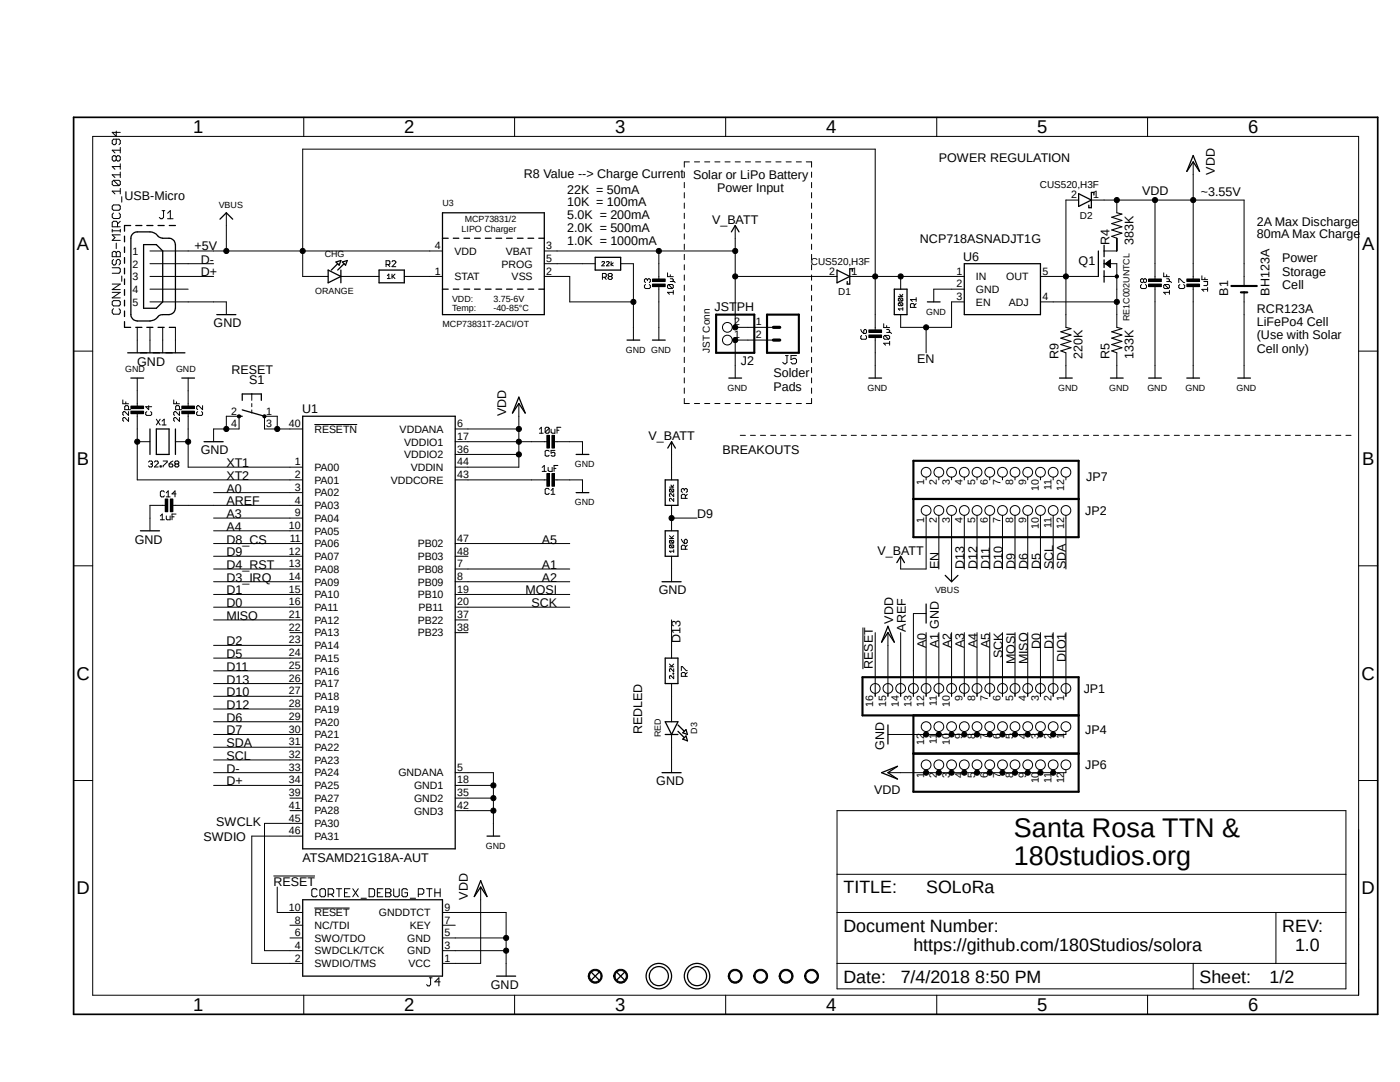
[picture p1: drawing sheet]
<svg xmlns="http://www.w3.org/2000/svg" width="279mm" height="216mm" viewBox="0 0 279 216" stroke-linecap="round" stroke-linejoin="round" font-family="sans-serif">
<path d="M14.2 23.1l261.1 179.8M275.3 23.1l-261.1 179.8" fill="none" stroke="#fff" stroke-width=".2"/>
<g fill="none" stroke="#000" stroke-width=".2">
<path d="M18.5 27.2h252.6v171.4h-252.6zM22.6 36l-.2 .2v.6l.2 .2h1.1M22.6 36h1.1l.3 .2v.6l-.3 .2M22.6 36l1.1 1M23.2 27.8v.8l-.3 .3h-.3l-.2-.3v-.5l.2-.3h1.1l.3 .3v.5l-.3 .3M23.2 31.3l-.3-.2h-.3l-.2 .2v.6l.2 .2h.3l.3-.2M23.2 31.3l.3-.2h.2l.3 .2v.6l-.3 .2h-.2l-.3-.2M23.2 26.2v1l-.8-.8h1.6M23.2 31.3v.6M24 29.4v1.1M24 32.7v1.1M24 34.3v1.1"/>
<path d="M24 37.6v1.1M24 38.1h-1.6l.5 .6M24 34.9h-1.6l.5 .5M24 33.2h-1.6l.5 .6M24 30h-1.6l.5 .5M24.3 39.2v1.1M60.6 23.4v3.8M102.7 23.4v3.8M136.6 34.3v1.1M136.6 36.4v1.1M136.6 38.4v1.1M137.6 32.3h-1v1.1"/>
<path d="M138.6 32.3h1M140.6 32.3h1M142.7 32.3h1M144.7 32.3h1M144.8 23.4v3.8M146.7 32.3h1M148.8 32.3h1M150.8 32.3h1M152.8 32.3h1M154.9 32.3h1M156.9 32.3h1M158.9 32.3h1"/>
<path d="M160.9 32.3h1.1v1.1M162 34.3v1.1M162 36.4v1.1M162 38.4v1.1M186.9 23.4v3.8M215.3 39.9h-2.6v25.4M217.8 39.9h30.5v17.2M222.9 39.9v2.6M229 23.4v3.8M230.5 39.9v16M238.1 32.3v23.6M22.4 58.3h1.6l-1.6 1.1h1.6"/>
<path d="M22.4 45.8v.5M22.4 50.4l.2-.2h.3l.3 .2 .3-.2h.2l.3 .2v.8h-1.6zM22.4 53.4h1.3l.3 .3v.5l-.3 .3h-1.3M22.4 56.7h1.6l-1.6 1.1h1.6M22.4 46.1h1.6M22.6 40.9h1.1l.3 .2v.6l-.3 .3h-1.1l-.2-.3v-.6zM22.6 42.5l-.2 .3v.5l.2 .3h1.1l.3-.3v-.5l-.3-.3M22.6 51.8l-.2 .3v.5l.2 .3h.3l.3-.3v-.5l.3-.3h.2l.3 .3v.5l-.3 .3M23.2 48.5v1.1M23.2 50.4v.8M23.5 45.3v-.9l-.3-.2h-.6l-.2 .2v.9h1.6M24 45.8v.5"/>
<path d="M24 46.9h-1.6l.5 .5-.5 .6h1.6M24 44.2l-.5 .5M24.3 55.1v1M29.9 55.2h12.7M29.9 50.1h58.4M29.9 52.6h12.7M29.9 57.7h7.6M32.3 42h.6M32.6 42v1.4l-.3 .2h-.2l-.3-.2M33.4 43.6h1.1M33.4 42.5l.6-.5v1.6M45.2 42.5v7.6"/>
<path d="M65.5 55.2h-5.1v-25.4h114.3v36.3M68 55.2h7.6M77 52.8h.6l.2-.2v-.4l-.2-.2h-.6v1.2M77.3 55l.3-.3v.9M77.3 55.6h.6M77.4 52.8l.4 .4M78.2 54.7v.9M78.2 52.2l.2-.2h.4l.2 .2v.2l-.8 .8h.8M78.4 55.2l.4 .4M78.8 54.7l-.6 .6M80.7 55.2h7.6M108.6 55.2h5.1v5h12.7"/>
<path d="M108.6 50.1h38.1M108.6 52.6h10.2M120.1 52.3l.1-.1 .4 .1-.5 .7h.5M120.2 55.3h.6l.2-.1v-.5l-.2-.1h-.6v1.2M120.6 55.3l.4 .5M121 52.3l.2-.1 .4 .1-.6 .7h.6M121.6 55.2h.4M121.6 55.2l-.2-.3v-.2l.2-.1h.4l.2 .1-.2 .5M121.6 55.2l-.2 .1 .2 .5h.4l.2-.3v-.2l-.2-.1M122 52.2v.8M122.4 52.5l-.4 .2 .4 .3M123.9 52.6h2.5v15.3"/>
<path d="M128.8 56.8l-.2 .2v.4l.2 .2h.8l.2-.2v-.4l-.2-.2M129.2 55.8l-.2-.2-.4 .2v.4l.2 .2M129.2 55.8l.2-.2 .4 .2v.4l-.2 .2M129.2 55.8v.2M130.2 56.7h2.6v.5h-2.6zM130.2 55.7h2.6v.5h-2.6zM131.5 50.1v5.8M131.5 56.9v11M133.2 54.4v.8h1.2M133.4 56.8l-.2 .2v.4l.2 .2h.8M133.4 56.8h.8l.2 .2v.4l-.2 .2M133.4 56.8l.8 .8"/>
<path d="M133.8 56.2h.8l.1 .2M133.8 55.6h.4l.2 .2-.2 .4M133.8 54.8v.4M134.4 58.3h-1.2l.4 .4M134.4 58v.7M136.6 40.5v1.1M136.6 42.5v1.1M136.6 44.6v1.1M136.6 46.7v1M136.6 48.7v1.1M136.6 50.8v1M136.6 52.8v1"/>
<path d="M136.6 54.9v1M136.6 56.9v1.1M136.6 59v1M146.7 55.2h20.3M146.7 45v20.3M162 40.5v1.1M162 42.5v1.1M162 44.6v1.1M162 46.7v1M162 48.7v1.1M162 50.8v1M162 52.8v1"/>
<path d="M162 54.9v1M162 56.9v1.1M162 59v1M169.6 55.2h22.8M179.3 59.1h.9M179.5 59.5h.5l.2 .1v.3l-.2 .2M179.5 59.5l-.2 .1v.3l.7 .2M179.5 59.5l.5 .6M179.6 58.7l.3 .4 .3-.4M179.7 55.2v2.5M182.8 59.8h-1.1l.4 .4M182.8 59.4v.8"/>
<path d="M192.4 57.7h-6v2.5M207.6 55.2h11.6M220.3 55.2h2.6M220.3 52.6h2.6v12.7M220.6 52.6l1-.7v1.5zM220.7 52.7h.9M220.7 52.5h.9M220.9 52.8h.7M220.9 52.5h.7M221 52.9h.6M221 52.4h.6M221.1 52.2h.5"/>
<path d="M221.1 53h.5M221.2 52.2h.4M221.2 53h.4M221.3 53.1h.3M221.3 52.1h.3M221.4 53.3h.2M221.4 52h.2M221.6 53.3h.1M221.6 51.9h.1M222.9 47.5v2.6h-2.6M227.8 56.8l-.2 .2v.4l.2 .2h.8l.2-.2v-.4l-.2-.2M228.2 55.8l-.2-.2-.4 .2v.4l.2 .2h.2l.2-.2"/>
<path d="M228.2 55.8l.2-.2 .4 .2v.4l-.2 .2-.4-.2M228.2 55.8v.4M229.2 56.7h2.6v.5h-2.6zM229.2 55.7h2.6v.5h-2.6zM230.5 56.9v18.5M232.2 54.4v.8h1.2M232.4 56.8h.8l.2 .2v.4l-.2 .2M232.4 56.8l-.2 .2v.4l.2 .2h.8M232.4 56.8l.8 .8M232.8 56.2h.8l.2 .2M232.8 55.6h.4l.2 .2-.2 .4M232.8 54.8v.4"/>
<path d="M233.4 58.3h-1.2l.4 .4M233.4 58v.7M235.2 56.4v-.8h.3l.7 .8h.2M235.5 56.8l-.3 .2v.4l.3 .2h.7l.2-.2v-.4l-.2-.2M236.9 56.7h2.5v.5h-2.5zM236.9 55.7h2.5v.5h-2.5zM238.1 56.9v18.5M239.9 55v.8h1.1M240.2 56.2h.8v.6l-.2 .2h-.6M240.5 55.4v.4M241 57.7h-1.1l.3 .4M241 57.4v.7"/>
<path d="M248.3 58.3v17.1M14.7 70.1h3.8M22.4 60.2l.2-.2h1.1l.3 .2v.6l-.3 .2h-1.1l-.2-.2zM22.6 61.6l-.2 .3v.5l.2 .3h1.1l.3-.3v-.5l-.3-.3M24.5 79.8v.8h1.2M27.4 65.3v5.1M27.4 75.4v5.9M29.9 60.2h15.3v2.6M29.9 65.3v5.1M32.5 65.3v5.1M34.7 79.8v.8h1.1M35 65.3v5.1"/>
<path d="M37.5 75.4v5.9M50.2 78.6v1.3M136.6 61v1.1M136.6 63.1v1M136.6 65.1v1.1M136.6 67.2v1M136.6 69.2v1.1M136.6 71.3v1M136.6 73.3v1.1M136.6 75.4v1M136.6 77.4v1.1M136.6 79.5v1h1"/>
<path d="M146.2 67.9h8.1M146.2 65.3h8.1M146.7 67.9v7.5M156.8 71h.5M157.1 71v1.3l-.3 .3h-.3l-.3-.3M159 71h-1.1v.8l.5-.3h.3l.3 .3v.5l-.3 .3h-.6l-.2-.3M162 61v1.1M162 63.1v1M162 65.1v1.1M162 67.2v1M162 69.2v1.1M162 71.3v1"/>
<path d="M162 73.3v1.1M162 75.4v1M162 77.4v1.1M162 79.5v1h-1.1M171.8 65.7l.2 .5 .4 .3M172 66.9l-.2 .2v.4l.2 .2h.8l.1-.2v-.4l-.1-.2M172.6 65.7h.2l.1 .3v.3l-.1 .2h-.4v-.5zM173.4 66.8h2.5v.6h-2.5zM173.4 65.8h2.5v.5h-2.5zM174.7 67.1v8.3M176.4 64.6v.8h1.1M176.6 66.9h.7l.2 .2v.4l-.2 .2"/>
<path d="M176.6 66.9l-.2 .2v.4l.2 .2h.7M176.6 66.9l.7 .8M177 65.7h.3l.2 .3v.2l-.2 .1M177 66.3h.7l.2 .2M177 65v.4M177.5 68.5h-1.1l.3 .4M177.5 68.1v.8M179.5 60.4h.5l.2 .2v.3l-.2 .1M179.5 60.4l-.2 .2v.3l.7 .1M179.5 60.4l.5 .6M180.2 61.6h-.9l.3 .3M180.2 61.4v.5"/>
<path d="M182.5 61.3v-.6l-.2-.1h-.4l-.2 .1v.6h1.1M182.8 60.6l-.3 .4M184.8 65.3v5.1M192.4 60.2h-2.5v5.1h-10.2v-2.5M207.6 60.2h15.3M212.7 70.4v5M222.9 70.4v5M271.1 70.1h3.9M25.1 80.2v.4M25.7 83.3v.8l-.8-.8-.4 .2v.4l.2 .2M25.7 82.1v.8l-.8-.8h-.2l-.2 .2v.4l.2 .2M25.7 81.7v-.5l-.2-.3h-.4l-.2 .3v.5h1.2"/>
<path d="M26.1 81h2.6v.5h-2.6zM26.1 82h2.6v.5h-2.6zM27.4 82.3v13.5h33M27.4 88.1h2.5M29.3 82.1l-.2 .2v.4l.2 .2h.8l.2-.2v-.4l-.2-.2M29.6 92.2l.2-.2h.4l.2 .2v.2l-.2 .2M29.7 80.9v.8l-.6-.5h1.2M30 92.6h.2M30.2 92.6l.2 .2-.2 .4h-.4l-.2-.2M30.8 92.2l.2-.2h.4l.2 .2v.2l-.8 .8h.8M31.2 83.7l.8 1.1M32 93h.2v.2h-.2z"/>
<path d="M32 83.7l-.8 1.1M32.3 84l.5-.3v1.1M32.3 84.8h.8M32.6 92h.8v.2l-.8 .8v.2M32.8 98.2l-.2-.2h-.4l-.2 .2v.7l.2 .2h.4l.2-.2M33 99.6h.5v2.5h-.5zM33.2 99.1h.8M33.2 98.3l.4-.3v1.1M33.7 92.6h.6l.2 .4-.2 .2h-.4l-.2-.2zM34 99.6h.5v2.5h-.5zM34.5 92l-.8 .6M35 88.1h2.5"/>
<path d="M35.1 92.6l-.2-.2 .2-.4h.4l.2 .2v.2l-.2 .2M35.1 92.6h.4M35.1 92.6l-.2 .2 .2 .4h.4l.2-.2-.2-.4M35.1 98.6h-.8l.6-.6v1.1M35.2 80.2v.4M35.8 81.7v-.5l-.2-.3h-.4l-.1 .3v.5h1.1M35.8 82.1v.8l-.7-.8h-.3l-.1 .2v.4l.1 .2M35.8 83.3v.8l-.7-.8-.4 .2v.4l.1 .2M36.3 81h2.5v.5h-2.5zM36.3 82h2.5v.5h-2.5zM37.5 82.3v10.9h22.9M39.5 82.1l-.3 .2v.4l.3 .2h.7l.2-.2v-.4l-.2-.2"/>
<path d="M40.4 80.9v.8l-.8-.8-.4 .3v.3l.3 .2M42.6 98.3h17.8M45.2 85.6v-2.5h2.5v2.5h-5.1v2.5M47.5 82.8h.4l.1 .3-.1 .2h-.4zM50.2 80.5v.7M50.2 81.8v.6M52.5 82.8h.5v.5h-.5zM55.3 85.6v-2.5h-2.5v2.5h7.6M62.7 84.7h8.6M90.8 85.6h12.7M90.8 95.8h18.6M90.8 88.1h18.6"/>
<path d="M90.8 90.7h12.7M103.5 80.5v12.7h-12.7M107.7 85.6l.3-.3v1.1M107.7 86.4h.7M108.2 93.3l.4-.4v1.2M108.2 94.1h.8M109.1 94.5h.5v2.5h-.5zM109.1 86.9h.5v2.5h-.5zM109.4 93.3v.6l.2 .2h.6v-.8M109.6 85.5v.7l-.2 .2h-.4l-.2-.2M109.6 85.5l-.2-.2h-.4l-.2 .2v.7M109.6 90l-.2-.1h-.4l-.2 .1v.8l.2 .2h.4l.2-.2"/>
<path d="M109.6 97.7l-.2-.2h-.4l-.2 .2v.7l.2 .2h.4l.2-.2M109.6 85.5l-.8 .7M110 85.6v.6l.2 .2h.5v-.8M110 98.6h.7M110 97.9l.4-.4v1.1M110.2 94.5h.5v2.5h-.5zM110.2 86.9h.5v2.5h-.5zM110.4 95.8h5.8v2.5M110.4 88.1h5.8v2.6M110.6 93.5h.4M110.7 89.9h-.7v.5l.4-.1 .3 .1v.4l-.1 .2h-.4l-.2-.2M111.2 85.9h.3"/>
<path d="M111.3 92.9h-.7v1.2M111.9 85.3h-.7v1.1M133.6 97.2h.9M133.7 97.6h.6l.2 .1-.2 .5M133.7 97.6l-.1 .1 .1 .5h.6M133.7 97.6l.6 .6M133.9 96.8l.3 .4 .3-.4M134 88.1v7.7M134.5 98.5v.6l-.6-.6-.3 .1 .1 .5M134.5 99.4v.6l-.6-.6-.3 .2 .1 .4M136.6 97.7l-.2-.2-.4 .2v.3l.2 .3M136.6 97.7l.2-.2 .4 .2v.3l-.3 .3"/>
<path d="M136.6 97.7v.2M136.8 99.4v-.6l-.2-.2h-.4l-.2 .2v.6h1.2M137.2 98.6l-.4 .4M138.6 80.5h1M140.6 80.5h1M142.7 80.5h1M144.7 80.5h1M146.7 80.5h1M147.7 86.9h1.1M148.8 80.5h1M149.8 86.9h.9M150.8 80.5h1"/>
<path d="M151.8 86.9h1M152.8 80.5h1M153.8 86.9h1M154.9 80.5h1M155.8 86.9h1M156.9 80.5h1M157.8 86.9h1M158.9 80.5h1M159.8 86.9h1M161.8 86.9h1.1M163.9 86.9h1M165.9 86.9h1"/>
<path d="M167.9 86.9h1M169.9 86.9h1M171.9 86.9h1M173.9 86.9h1.1M175.9 86.9h1.1M178 86.9h1M180 86.9h1M182 86.9h1M184 86.9h1M184.8 95.2v.6M186 86.9h1M187.4 95.2v.6"/>
<path d="M188 86.9h1.1M189.9 95.2v.6M190 86.9h1.1M192.1 86.9h1M192.4 95.2v.6M194.1 86.9h1M195 95.2v.6M196.1 86.9h1M197.5 95.2v.6M198.1 86.9h1M200.1 95.2v.6M200.1 86.9h1"/>
<path d="M202.1 86.9h1.1M202.6 95.2v.6M204.1 86.9h1M205.1 95.2v.6M206.2 86.9h1M207.6 95.2v.6M208.2 86.9h1M210.2 86.9h1M210.2 95.2v.6M212.2 86.9h1M212.7 95.2v.6M214.2 86.9h1"/>
<path d="M216.2 86.9h1.1M218.2 86.9h1M220.3 86.9h1M222.3 86.9h1M224.3 86.9h1M226.3 86.9h1M228.3 86.9h1M230.3 86.9h1.1M232.3 86.9h1M234.4 86.9h1M236.4 86.9h1M238.4 86.9h1"/>
<path d="M240.4 86.9h1M242.4 86.9h1M244.4 86.9h1M246.5 86.9h1M248.5 86.9h1M250.5 86.9h1M252.5 86.9h1M254.5 86.9h1M256.5 86.9h1M258.5 86.9h1M260.6 86.9h1M262.6 86.9h1"/>
<path d="M264.6 86.9h1M266.6 86.9h1M268.6 86.9h1M14.7 112.9h3.8M32 103l.4-.4v1.1M32 103.7h.8M33.2 103v.5l.2 .2h.6v-.7M33.2 100.8h-3.3v5.1M34.2 100.8h26.2M34.3 103.1h.5M35.1 102.6h-.8v1.1M42.6 113.5h17.8"/>
<path d="M42.6 118.6h17.8M42.6 116.1h17.8M42.6 105.9h17.8M42.6 111h17.8M42.6 103.4h17.8M42.6 108.5h17.8M90.8 113.5h22.9M90.8 118.6h22.9M90.8 116.1h22.9M90.8 111h2.6M90.8 108.5h22.9M133.6 107.4h.9"/>
<path d="M133.6 106.9l.6 .5M133.7 107.8h.6l.2 .1-.2 .5M133.7 108.8h.6l.2 .1-.2 .4M133.7 107.8l-.1 .1 .1 .5h.6M133.7 108.8l-.1 .1 .1 .4h.6M133.7 108.8l.6 .5M133.7 107.8l.6 .6M134 100.8v5.1M134 111v5.1M134 103.4h5.1M134.5 109.7v.5M134.5 110h-.9l.3 .2"/>
<path d="M134.5 106.9l-.5 .4M136 107.6l.6 .8M136.8 109.6v-.6l-.2-.2h-.4l-.2 .2v.6h1.2M136.8 107.6l.4 .2v.4l-.3 .2h-.3v-.6zM137.2 108.8l-.4 .4M184.8 102.8v10.7h-5.1v-2.5M187.4 102.8v10.7M189.9 102.8v13.3M192.4 102.8v10.7M195 102.8v10.7M197.5 102.8v10.7M200.1 102.8v10.7"/>
<path d="M202.6 102.8v10.7M205.1 102.8v10.7M207.6 102.8v10.7M210.2 102.8v10.7M212.7 102.8v10.7M271.1 112.9h3.9M42.6 128.8h17.8M42.6 121.2h17.8M42.6 123.7h17.8M42.6 131.3h17.8M42.6 136.4h17.8M42.6 133.9h17.8"/>
<path d="M42.6 138.9h17.8M57.9 126.2h2.5M90.8 121.2h22.9M90.8 123.7h2.6M90.8 126.2h2.6M133.6 133.1h.9M133.6 132.5l.6 .6M134 123.7v7.6M134 136.4v7.6M134.3 134.3h.2v.2h-.2zM134.5 133.4v.6l-.6-.6-.3 .2 .1 .4M134.5 134.8v.6l-.6-.6-.3 .2 .1 .4"/>
<path d="M134.5 132.5l-.5 .4M136 133.8v-.8h.2l.7 .8h.3M136.8 135v-.6l-.2-.2h-.4l-.2 .2v.6h1.2M137.2 134.2l-.4 .4M172.2 125.2v8.3M174.7 126.2v12.7M177.2 126.2v12.7M179.7 126.2v12.7M184.8 126.2v12.7M184.8 122.4h-2.5v16.5M187.4 126.2v12.7M189.9 126.2v12.7"/>
<path d="M192.4 126.2v12.7M195 126.2v12.7M197.5 126.2v12.7M200.1 126.2v12.7M202.6 126.2v12.7M205.1 126.2v12.7M207.6 126.2v12.7M210.2 126.2v12.7M212.7 126.2v12.7M14.7 155.7h3.8M42.6 144h17.8M42.6 141.5h17.8"/>
<path d="M42.6 154.2h17.8M42.6 146.6h17.8M42.6 149.1h17.8M42.6 151.6h17.8M42.6 156.7h17.8M57.9 159.3h2.5M90.8 154.2h7.7v12.6M90.8 156.7h7.7M90.8 159.3h7.7M134 146.6v7.6M184.8 146v.6M184.8 153.6v.6"/>
<path d="M187.4 146v.6M187.4 153.6v.6M189.9 146v.6M189.9 153.6v.6M192.4 146v.6M192.4 153.6v.6M195 146v.6M195 153.6v.6M197.5 146v.6M197.5 153.6v.6M200.1 146v.6M200.1 153.6v.6"/>
<path d="M202.6 146v.6M202.6 153.6v.6M205.1 146v.6M205.1 153.6v.6M207.6 146v.6M207.6 153.6v.6M210.2 146v.6M210.2 153.6v.6M212.7 146v.6h-35.5M212.7 153.6v.6h-35.5M271.1 155.7h3.9M54.6 174.8h8.3"/>
<path d="M55.3 177v5.1h5.1M57.9 161.8h2.5M60.4 166.8h-10.2v25.4h10.2M60.4 164.3h-7.6v25.4h7.6M63.3 177.6l-.3-.3h-.5l-.3 .3v1.1l.3 .2h.5l.3-.2M63.8 177.6l.3-.3h.6l.2 .3v1.1l-.2 .2h-.6l-.3-.2zM65.5 178.4h.8l.3-.3v-.5l-.3-.3h-.8v1.6M66 178.4l.6 .5M67.1 177.3h1.1M67.6 177.3v1.6M68.7 178.1h.6M69.8 177.3h-1.1v1.6h1.1"/>
<path d="M70.4 177.3l1.1 1.6M71.5 177.3l-1.1 1.6M72.1 179.2h1M73.7 177.3h.8l.3 .3v1.1l-.3 .2h-.8zM75.3 178.1h.6M76.4 177.3h-1.1v1.6h1.1M77 177.3h.8l.2 .3v.3l-.2 .2 .2 .3v.3l-.2 .2h-.8zM77 178.1h.8M78.6 177.3v1.4l.3 .2h.5l.3-.2v-1.4M81.3 177.6l-.3-.3h-.5l-.3 .3v1.1l.3 .2h.5l.3-.2v-.6h-.5M81.9 179.2h1M83.5 178.4h.8l.3-.3v-.5l-.3-.3h-.8v1.6"/>
<path d="M85.1 177.3h1.1M85.7 177.3v1.6M86.8 178.1h1M86.8 177.3v1.6M87.8 177.3v1.6M90.8 161.8h7.7M95.9 177v15.2h-7.6M167 161.8h101.6v35.5h-101.6zM167 174.5h101.6M57.9 187.2h2.5M57.9 184.6h2.5M60.6 198.6v3.8"/>
<path d="M62.7 181.2h7.1M85.7 195.1h.5M85.9 195.1v1.4l-.2 .2h-.3l-.3-.2M87.8 195.9h-1l.8-.8v1.6M88.3 189.7h12.7M88.3 187.2h12.7M88.3 184.6h2.5M88.3 182.1h12.7v12.7M102.7 198.6v3.8M117.7 193.9a1.39 1.39 0 0 1 2.3 .1 1.39 1.39 0 0 1-.8 2.1 1.39 1.39 0 0 1-1.8-1.3h.2a1.15 1.15 0 0 1 1.6-1.2 1.15 1.15 0 0 1 .4 1.9 1.15 1.15 0 0 1-1.9-.3l-.1-.4h-.2zM122.8 193.9a1.39 1.39 0 0 1 2.2 .1 1.39 1.39 0 0 1-.8 2.1 1.39 1.39 0 0 1-1.7-1.3h.2a1.13 1.13 0 0 1 1.5-1.1 1.13 1.13 0 0 1 .5 1.8 1.13 1.13 0 0 1-1.9-.3l-.1-.4h-.2zM144.8 198.6v3.8"/>
<path d="M145.7 193.9a1.39 1.39 0 0 1 2.2 .1 1.39 1.39 0 0 1-.8 2.1 1.39 1.39 0 0 1-1.8-1.3h.3a1.13 1.13 0 0 1 1.5-1.1 1.13 1.13 0 0 1 .4 1.8 1.13 1.13 0 0 1-1.8-.3l-.1-.4h-.3zM150.7 193.9a1.39 1.39 0 0 1 2.3 .1 1.39 1.39 0 0 1-.8 2.1 1.39 1.39 0 0 1-1.8-1.3h.3a1.13 1.13 0 0 1 1.5-1.1 1.13 1.13 0 0 1 .4 1.8 1.13 1.13 0 0 1-1.9-.3v-.4h-.3zM155.8 193.9a1.39 1.39 0 0 1 2.3 .1 1.39 1.39 0 0 1-.8 2.1 1.39 1.39 0 0 1-1.8-1.3h.2a1.13 1.13 0 0 1 1.6-1.1 1.13 1.13 0 0 1 .4 1.8 1.13 1.13 0 0 1-1.9-.3l-.1-.4h-.2zM160.9 193.9a1.39 1.39 0 0 1 2.2 .1 1.39 1.39 0 0 1-.8 2.1 1.39 1.39 0 0 1-1.7-1.3h.2a1.15 1.15 0 0 1 1.7-1 1.15 1.15 0 0 1 .2 1.9 1.15 1.15 0 0 1-1.8-.5l-.1-.4h-.2zM167 192.2h101.6M167 182.1h101.6M186.9 198.6v3.8M229 198.6v3.8M238.1 192.2v5.1M254.6 182.1v10.1"/>
<circle cx="222.9" cy="39.9" r=".51"/>
<circle cx="230.5" cy="39.9" r=".51"/>
<circle cx="238.1" cy="39.9" r=".51"/>
<circle cx="45.2" cy="50.1" r=".51"/>
<circle cx="60.4" cy="50.1" r=".51"/>
<circle cx="131.5" cy="50.1" r=".51"/>
<circle cx="146.7" cy="55.2" r=".51"/>
<circle cx="146.7" cy="50.1" r=".51"/>
<circle cx="174.7" cy="55.2" r=".51"/>
<circle cx="179.7" cy="55.2" r=".51"/>
<circle cx="212.7" cy="55.2" r=".51"/>
<circle cx="222.9" cy="55.2" r=".33"/>
<circle cx="126.4" cy="60.2" r=".51"/>
<circle cx="145.2" cy="67.9" r=".98"/>
<circle cx="145.2" cy="65.3" r=".98"/>
<circle cx="146.7" cy="65.3" r=".51"/>
<circle cx="146.7" cy="67.9" r=".51"/>
<circle cx="184.8" cy="65.3" r=".51"/>
<circle cx="222.9" cy="60.2" r=".51"/>
<circle cx="27.4" cy="88.1" r=".51"/>
<circle cx="37.5" cy="88.1" r=".51"/>
<circle cx="45.2" cy="85.6" r=".51"/>
<circle cx="55.3" cy="85.6" r=".51"/>
<circle cx="103.5" cy="90.7" r=".51"/>
<circle cx="103.5" cy="85.6" r=".51"/>
<circle cx="103.5" cy="88.1" r=".51"/>
<circle cx="184.8" cy="94.2" r=".98"/>
<circle cx="187.4" cy="94.2" r=".98"/>
<circle cx="189.9" cy="94.2" r=".98"/>
<circle cx="192.4" cy="94.2" r=".98"/>
<circle cx="195" cy="94.2" r=".98"/>
<circle cx="197.5" cy="94.2" r=".98"/>
<circle cx="200.1" cy="94.2" r=".98"/>
<circle cx="202.6" cy="94.2" r=".98"/>
<circle cx="205.1" cy="94.2" r=".98"/>
<circle cx="207.6" cy="94.2" r=".98"/>
<circle cx="210.2" cy="94.2" r=".98"/>
<circle cx="212.7" cy="94.2" r=".98"/>
<circle cx="134" cy="103.4" r=".51"/>
<circle cx="184.8" cy="101.9" r=".98"/>
<circle cx="187.4" cy="101.9" r=".98"/>
<circle cx="189.9" cy="101.9" r=".98"/>
<circle cx="192.4" cy="101.9" r=".98"/>
<circle cx="195" cy="101.9" r=".98"/>
<circle cx="197.5" cy="101.9" r=".98"/>
<circle cx="200.1" cy="101.9" r=".98"/>
<circle cx="202.6" cy="101.9" r=".98"/>
<circle cx="205.1" cy="101.9" r=".98"/>
<circle cx="207.6" cy="101.9" r=".98"/>
<circle cx="210.2" cy="101.9" r=".98"/>
<circle cx="212.7" cy="101.9" r=".98"/>
<circle cx="174.7" cy="137.4" r=".98"/>
<circle cx="177.2" cy="137.4" r=".98"/>
<circle cx="179.7" cy="137.4" r=".98"/>
<circle cx="182.3" cy="137.4" r=".98"/>
<circle cx="184.8" cy="137.4" r=".98"/>
<circle cx="187.4" cy="137.4" r=".98"/>
<circle cx="189.9" cy="137.4" r=".98"/>
<circle cx="192.4" cy="137.4" r=".98"/>
<circle cx="195" cy="137.4" r=".98"/>
<circle cx="197.5" cy="137.4" r=".98"/>
<circle cx="200.1" cy="137.4" r=".98"/>
<circle cx="202.6" cy="137.4" r=".98"/>
<circle cx="205.1" cy="137.4" r=".98"/>
<circle cx="207.6" cy="137.4" r=".98"/>
<circle cx="210.2" cy="137.4" r=".98"/>
<circle cx="212.7" cy="137.4" r=".98"/>
<circle cx="98.5" cy="156.7" r=".51"/>
<circle cx="98.5" cy="159.3" r=".51"/>
<circle cx="184.8" cy="146.6" r=".51"/>
<circle cx="184.8" cy="154.2" r=".51"/>
<circle cx="184.8" cy="152.6" r=".98"/>
<circle cx="184.8" cy="145" r=".98"/>
<circle cx="187.4" cy="146.6" r=".51"/>
<circle cx="187.4" cy="154.2" r=".51"/>
<circle cx="187.4" cy="145" r=".98"/>
<circle cx="187.4" cy="152.6" r=".98"/>
<circle cx="189.9" cy="154.2" r=".51"/>
<circle cx="189.9" cy="146.6" r=".51"/>
<circle cx="189.9" cy="145" r=".98"/>
<circle cx="189.9" cy="152.6" r=".98"/>
<circle cx="192.4" cy="146.6" r=".51"/>
<circle cx="192.4" cy="154.2" r=".51"/>
<circle cx="192.4" cy="145" r=".98"/>
<circle cx="192.4" cy="152.6" r=".98"/>
<circle cx="195" cy="146.6" r=".51"/>
<circle cx="195" cy="154.2" r=".51"/>
<circle cx="195" cy="152.6" r=".98"/>
<circle cx="195" cy="145" r=".98"/>
<circle cx="197.5" cy="146.6" r=".51"/>
<circle cx="197.5" cy="154.2" r=".51"/>
<circle cx="197.5" cy="145" r=".98"/>
<circle cx="197.5" cy="152.6" r=".98"/>
<circle cx="200.1" cy="154.2" r=".51"/>
<circle cx="200.1" cy="146.6" r=".51"/>
<circle cx="200.1" cy="145" r=".98"/>
<circle cx="200.1" cy="152.6" r=".98"/>
<circle cx="202.6" cy="146.6" r=".51"/>
<circle cx="202.6" cy="154.2" r=".51"/>
<circle cx="202.6" cy="145" r=".98"/>
<circle cx="202.6" cy="152.6" r=".98"/>
<circle cx="205.1" cy="146.6" r=".51"/>
<circle cx="205.1" cy="154.2" r=".51"/>
<circle cx="205.1" cy="152.6" r=".98"/>
<circle cx="205.1" cy="145" r=".98"/>
<circle cx="207.6" cy="146.6" r=".51"/>
<circle cx="207.6" cy="154.2" r=".51"/>
<circle cx="207.6" cy="145" r=".98"/>
<circle cx="207.6" cy="152.6" r=".98"/>
<circle cx="210.2" cy="154.2" r=".51"/>
<circle cx="210.2" cy="146.6" r=".51"/>
<circle cx="210.2" cy="152.6" r=".98"/>
<circle cx="210.2" cy="145" r=".98"/>
<circle cx="212.7" cy="145" r=".98"/>
<circle cx="212.7" cy="152.6" r=".98"/>
<circle cx="98.5" cy="161.8" r=".51"/>
<circle cx="101" cy="187.2" r=".51"/>
<circle cx="101" cy="189.7" r=".51"/>
</g>
<g fill="#000">
<path d="M130.2 56.7h2.6v.5h-2.6z" fill-rule="evenodd"/>
<path d="M130.2 55.7h2.6v.5h-2.6z" fill-rule="evenodd"/>
<path d="M229.2 56.7h2.6v.5h-2.6z" fill-rule="evenodd"/>
<path d="M229.2 55.7h2.6v.5h-2.6z" fill-rule="evenodd"/>
<path d="M236.9 56.7h2.5v.5h-2.5z" fill-rule="evenodd"/>
<path d="M236.9 55.7h2.5v.5h-2.5z" fill-rule="evenodd"/>
<path d="M173.4 66.8h2.5v.6h-2.5z" fill-rule="evenodd"/>
<path d="M173.4 65.8h2.5v.5h-2.5z" fill-rule="evenodd"/>
<path d="M26.1 81h2.6v.5h-2.6z" fill-rule="evenodd"/>
<path d="M26.1 82h2.6v.5h-2.6z" fill-rule="evenodd"/>
<path d="M33 99.6h.5v2.5h-.5z" fill-rule="evenodd"/>
<path d="M34 99.6h.5v2.5h-.5z" fill-rule="evenodd"/>
<path d="M36.3 81h2.5v.5h-2.5z" fill-rule="evenodd"/>
<path d="M36.3 82h2.5v.5h-2.5z" fill-rule="evenodd"/>
<path d="M47.5 82.8h.4l.1 .3-.1 .2h-.4z" fill-rule="evenodd"/>
<path d="M52.5 82.8h.5v.5h-.5z" fill-rule="evenodd"/>
<path d="M109.1 94.5h.5v2.5h-.5z" fill-rule="evenodd"/>
<path d="M109.1 86.9h.5v2.5h-.5z" fill-rule="evenodd"/>
<path d="M110.2 94.5h.5v2.5h-.5z" fill-rule="evenodd"/>
<path d="M110.2 86.9h.5v2.5h-.5z" fill-rule="evenodd"/>
<path d="M117.7 193.9a1.39 1.39 0 0 1 2.3 .1 1.39 1.39 0 0 1-.8 2.1 1.39 1.39 0 0 1-1.8-1.3h.2a1.15 1.15 0 0 1 1.6-1.2 1.15 1.15 0 0 1 .4 1.9 1.15 1.15 0 0 1-1.9-.3l-.1-.4h-.2z" fill-rule="evenodd"/>
<path d="M122.8 193.9a1.39 1.39 0 0 1 2.2 .1 1.39 1.39 0 0 1-.8 2.1 1.39 1.39 0 0 1-1.7-1.3h.2a1.13 1.13 0 0 1 1.5-1.1 1.13 1.13 0 0 1 .5 1.8 1.13 1.13 0 0 1-1.9-.3l-.1-.4h-.2z" fill-rule="evenodd"/>
<path d="M145.7 193.9a1.39 1.39 0 0 1 2.2 .1 1.39 1.39 0 0 1-.8 2.1 1.39 1.39 0 0 1-1.8-1.3h.3a1.13 1.13 0 0 1 1.5-1.1 1.13 1.13 0 0 1 .4 1.8 1.13 1.13 0 0 1-1.8-.3l-.1-.4h-.3z" fill-rule="evenodd"/>
<path d="M150.7 193.9a1.39 1.39 0 0 1 2.3 .1 1.39 1.39 0 0 1-.8 2.1 1.39 1.39 0 0 1-1.8-1.3h.3a1.13 1.13 0 0 1 1.5-1.1 1.13 1.13 0 0 1 .4 1.8 1.13 1.13 0 0 1-1.9-.3v-.4h-.3z" fill-rule="evenodd"/>
<path d="M155.8 193.9a1.39 1.39 0 0 1 2.3 .1 1.39 1.39 0 0 1-.8 2.1 1.39 1.39 0 0 1-1.8-1.3h.2a1.13 1.13 0 0 1 1.6-1.1 1.13 1.13 0 0 1 .4 1.8 1.13 1.13 0 0 1-1.9-.3l-.1-.4h-.2z" fill-rule="evenodd"/>
<path d="M160.9 193.9a1.39 1.39 0 0 1 2.2 .1 1.39 1.39 0 0 1-.8 2.1 1.39 1.39 0 0 1-1.7-1.3h.2a1.15 1.15 0 0 1 1.7-1 1.15 1.15 0 0 1 .2 1.9 1.15 1.15 0 0 1-1.8-.5l-.1-.4h-.2z" fill-rule="evenodd"/>
<circle cx="222.9" cy="39.9" r=".51"/>
<circle cx="230.5" cy="39.9" r=".51"/>
<circle cx="238.1" cy="39.9" r=".51"/>
<circle cx="45.2" cy="50.1" r=".51"/>
<circle cx="60.4" cy="50.1" r=".51"/>
<circle cx="131.5" cy="50.1" r=".51"/>
<circle cx="146.7" cy="50.1" r=".51"/>
<circle cx="146.7" cy="55.2" r=".51"/>
<circle cx="174.7" cy="55.2" r=".51"/>
<circle cx="179.7" cy="55.2" r=".51"/>
<circle cx="212.7" cy="55.2" r=".51"/>
<circle cx="222.9" cy="55.2" r=".33"/>
<circle cx="126.4" cy="60.2" r=".51"/>
<circle cx="146.7" cy="65.3" r=".51"/>
<circle cx="146.7" cy="67.9" r=".51"/>
<circle cx="184.8" cy="65.3" r=".51"/>
<circle cx="222.9" cy="60.2" r=".51"/>
<circle cx="27.4" cy="88.1" r=".51"/>
<circle cx="37.5" cy="88.1" r=".51"/>
<circle cx="45.2" cy="85.6" r=".51"/>
<circle cx="55.3" cy="85.6" r=".51"/>
<circle cx="103.5" cy="90.7" r=".51"/>
<circle cx="103.5" cy="88.1" r=".51"/>
<circle cx="103.5" cy="85.6" r=".51"/>
<circle cx="134" cy="103.4" r=".51"/>
<circle cx="98.5" cy="159.3" r=".51"/>
<circle cx="98.5" cy="156.7" r=".51"/>
<circle cx="184.8" cy="146.6" r=".51"/>
<circle cx="184.8" cy="154.2" r=".51"/>
<circle cx="187.4" cy="146.6" r=".51"/>
<circle cx="187.4" cy="154.2" r=".51"/>
<circle cx="189.9" cy="146.6" r=".51"/>
<circle cx="189.9" cy="154.2" r=".51"/>
<circle cx="192.4" cy="146.6" r=".51"/>
<circle cx="192.4" cy="154.2" r=".51"/>
<circle cx="195" cy="146.6" r=".51"/>
<circle cx="195" cy="154.2" r=".51"/>
<circle cx="197.5" cy="146.6" r=".51"/>
<circle cx="197.5" cy="154.2" r=".51"/>
<circle cx="200.1" cy="146.6" r=".51"/>
<circle cx="200.1" cy="154.2" r=".51"/>
<circle cx="202.6" cy="146.6" r=".51"/>
<circle cx="202.6" cy="154.2" r=".51"/>
<circle cx="205.1" cy="146.6" r=".51"/>
<circle cx="205.1" cy="154.2" r=".51"/>
<circle cx="207.6" cy="146.6" r=".51"/>
<circle cx="207.6" cy="154.2" r=".51"/>
<circle cx="210.2" cy="146.6" r=".51"/>
<circle cx="210.2" cy="154.2" r=".51"/>
<circle cx="98.5" cy="161.8" r=".51"/>
<circle cx="101" cy="189.7" r=".51"/>
<circle cx="101" cy="187.2" r=".51"/>
</g>
<g fill="none" stroke="#000" stroke-width=".25">
<path d="M215.3 38.7l2.5 1.2-2.5 1.3zM218.3 38.9v-.5h-.5v3h-.5v-.5M238.1 31l1.3 3.2-1.3-1.9-1.2 1.9zM24.8 47.1v1.2M24.8 49.3v1.1M24.8 51.4v1.1M24.8 53.5v1.2M24.8 55.7v1.1M24.8 57.8v1.1M24.8 59.9v1.1M26.1 45h-1.3v1.1M26.4 46.8l.6-.5h2.9a2.27 2.27 0 0 1 1.8 1 4.2 4.2 0 0 0 2.4 .3 1.31 1.31 0 0 1 .9 1.2v12.7a1.34 1.34 0 0 1-1.3 1.3h-1.2a1.47 1.47 0 0 0-1.3 .8l-.4 .2-.9 .3h-2.5a1.27 1.27 0 0 1-1.3-1.3v-15.3z"/>
<path d="M27.1 45h1.2M28.7 48.8h2.5l1.3 1.3v10.1l-1.3 1.3h-2.5zM29.3 45h1.2M31.5 45h1.3M33.8 45h1.2M43.9 43.7l1.3-1.2 1.2 1.2M65.5 53.9l2.5 1.3-2.5 1.2zM67.1 52.3l.9-.3-.3 .9zM67.4 52.6l-1.3 1.3M68 53.9v2.5M68.3 52.3l1-.3-.3 .9zM68.7 52.6l-1.3 1.3"/>
<path d="M75.6 53.9h5.1v2.5h-5.1zM88.3 42.5h20.3v20.3h-20.3zM88.3 47.5h1.2M88.3 57.7h1.2M90.5 47.5h1.1M90.5 57.7h1.1M92.6 47.5h1.1M92.6 57.7h1.1M94.7 47.5h1.1M94.7 57.7h1.1M96.9 47.5h1.1M96.9 57.7h1.1"/>
<path d="M99 47.5h1.1M99 57.7h1.1M101.1 47.5h1.1M101.1 57.7h1.1M103.3 47.5h1.1M103.3 57.7h1.1M105.4 47.5h1.1M105.4 57.7h1.1M107.5 47.5h1.1M107.5 57.7h1.1M118.8 51.4h5.1v2.5h-5.1zM146 46.3l.7-1.3 .8 1.3"/>
<path d="M167 53.9l2.6 1.3-2.6 1.2zM170.1 54.1v-.5h-.5v3.1h-.5v-.5M178.5 57.7h2.5v5.1h-2.5zM192.4 52.6h15.2v10.2h-15.2zM219.2 50.1v5.1M220.3 48.9v2.3M220.3 51.9v1.5M220.3 54v2.3M24.8 62.1v1.1M24.8 64.2v1.1h1.3M25.5 70.4h11.4M26.1 75.4h2.6"/>
<path d="M27.1 65.3h1.2M29.3 65.3h1.2M31.5 65.3h1.3M33.8 65.3h1.2M36.3 75.4h2.5M43.3 62.8h3.8M48.3 79.9v-1.3h3.9v1.3M103.5 79.2l1.3 3.2-1.3-1.9-1.2 1.9zM125.1 67.9h2.6M130.2 67.9h2.6M145.5 75.4h2.5M173.4 75.4h2.5"/>
<path d="M185.1 60.2h2.5M211.5 75.4h2.5M221.6 75.4h2.6M229.2 75.4h2.6M236.9 75.4h2.5M247 75.4h2.6M29.9 85.6v5.1M31.2 85.6h2.5v5.1h-2.5zM35 85.6v5.1M40.7 88.1h3.8M47.7 83.1h.6M48.3 81.8l4.5 1.3"/>
<path d="M60.4 83.1h30.4v86.3h-30.4zM115 98.3h2.5M115 90.7h2.5M132.8 95.8h2.5v5h-2.5zM133.3 89.4l.7-1.3 .8 1.3M28 105.9h3.8M132.1 116.1h3.8M132.8 105.9h2.5v5.1h-2.5zM179 112.3l.7-1.3 .8 1.3M188.6 114.8l1.3 1.3 1.3-1.3M132.8 131.3h2.5v5.1h-2.5zM177.2 125l1.3 3.1-1.3-1.9-1.3 1.9z"/>
<path d="M184.8 120.5v3.8M132.1 154.2h3.8M132.8 144h2.5l-1.3 2.6zM132.8 146.6h2.5M135.3 145.9l1.3 1.3M135.3 144.7l1.3 1.2M136.3 146.2l.6-.6 .3 1zM136.3 147.5l.6-.6 .3 .9zM175.9 154.2l3.2-1.3-1.9 1.3 1.9 1.2zM177.2 144.7v3.8M60.4 179.5h27.9v15.3h-27.9zM95.9 175.7l1.3 3.2-1.3-1.9-1.2 1.9z"/>
<path d="M97.2 166.8h2.5M99.1 194.8h3.8M118 194l1.5 1.5M119.5 194l-1.5 1.5M123.1 194l1.5 1.5M124.6 194l-1.5 1.5"/>
<circle cx="131.5" cy="194.8" r="1.91"/>
<circle cx="131.5" cy="194.8" r="2.54"/>
<circle cx="139.1" cy="194.8" r="1.91"/>
<circle cx="139.1" cy="194.8" r="2.54"/>
</g>
<path d="M245.7 57.1h5.1M247.6 58.3h1.3M142.9 62.8h7.6v7.6h-7.6zM153.1 62.8h6.3v7.6h-6.3zM182.3 91.9h33v15.3h-33zM182.3 99.6h33M182.3 142.7v15.3h33v-22.9h-43.2v7.6h43.2M182.3 150.4h33" fill="none" stroke="#000" stroke-width=".42"/>
<path d="M14.7 23.4h260.3v179h-260.3z" fill="none" stroke="#000" stroke-width=".34"/>
<path d="M222.9 42.5l1 .2-2 .6 2 .7-2 .6 2 .7-2 .6 2 .6-2 .7 1 .3M212.7 65.3l1 .3-2 .6 2 .6-2 .7 2 .6-2 .6 2 .7-2 .6 1 .4M222.9 65.3l1 .3-2 .6 2 .6-2 .7 2 .6-2 .6 2 .7-2 .6 1 .4" fill="none" stroke="#000" stroke-width=".21"/>
<path d="M154.3 67.9h1.3M154.3 65.3h1.3" fill="none" stroke="#000" stroke-width=".63"/>
<g font-size="5.4">
<text x="202.4" y="167">Santa Rosa TTN &amp;</text>
<text x="202.4" y="172.7">180studios.org</text>
</g>
<g font-size="3.7">
<text x="38.5" y="26.6">1</text>
<text x="80.6" y="26.6">2</text>
<text x="122.8" y="26.6">3</text>
<text x="164.8" y="26.6">4</text>
<text x="207" y="26.6">5</text>
<text x="249.1" y="26.6">6</text>
<text x="15.4" y="50">A</text>
<text x="271.8" y="50">A</text>
<text x="15.4" y="92.8">B</text>
<text x="271.8" y="92.8">B</text>
<text x="15.3" y="135.6">C</text>
<text x="271.7" y="135.6">C</text>
<text x="15.3" y="178.5">D</text>
<text x="271.7" y="178.5">D</text>
<text x="38.5" y="201.8">1</text>
<text x="80.6" y="201.8">2</text>
<text x="122.8" y="201.8">3</text>
<text x="164.8" y="201.8">4</text>
<text x="207" y="201.8">5</text>
<text x="249.1" y="201.8">6</text>
</g>
<g font-size="3.6">
<text x="168.3" y="178.3">TITLE:</text>
<text x="184.8" y="178.3">SOLoRa</text>
<text x="168.3" y="185.9">Document Number:</text>
<text x="255.9" y="185.9">REV:</text>
<text x="182.3" y="189.7">https://github.com/180Studios/solora</text>
<text x="258.4" y="189.7">1.0</text>
<text x="168.3" y="196">Date:</text>
<text x="179.7" y="196">7/4/2018 8:50 PM</text>
<text x="239.4" y="196">Sheet:</text>
<text x="253.4" y="196">1/2</text>
</g>
<g font-size="2.5">
<text x="104.6" y="35.6">R8 Value --&gt; Charge Current</text>
<text x="138.3" y="35.7">Solar or LiPo Battery</text>
<text x="187.4" y="32.3">POWER REGULATION</text>
<text x="242.4" y="34.8" transform="rotate(-90 242.4 34.8)">VDD</text>
<text x="24.8" y="39.9">USB-Micro</text>
<text x="113.2" y="41.2">10K = 100mA</text>
<text x="113.2" y="38.7">22K = 50mA</text>
<text x="143.1" y="38.4">Power Input</text>
<text x="228" y="38.9">VDD</text>
<text x="239.6" y="39.2">~3.55V</text>
<text x="113.2" y="43.7">5.0K = 200mA</text>
<text x="113.2" y="46.3">2.0K = 500mA</text>
<text x="142.1" y="44.7">V_BATT</text>
<text x="250.8" y="47.5">80mA Max Charge</text>
<text x="250.8" y="45">2A Max Discharge</text>
<text x="38.8" y="49.8">+5V</text>
<text x="40.1" y="52.6">D-</text>
<text x="113.2" y="48.8">1.0K = 1000mA</text>
<text x="183.6" y="48.4">NCP718ASNADJT1G</text>
<text x="192.2" y="52">U6</text>
<text x="215.3" y="52.9">Q1</text>
<text x="221.4" y="48.8" transform="rotate(-90 221.4 48.8)">R4</text>
<text x="226.2" y="48.8" transform="rotate(-90 226.2 48.8)">383K</text>
<text x="255.9" y="52.4">Power</text>
<text x="40.1" y="55.2">D+</text>
<text x="245.1" y="59" transform="rotate(-90 245.1 59)">B1</text>
<text x="253.4" y="59" transform="rotate(-90 253.4 59)">BH123A</text>
<text x="255.9" y="55">Storage</text>
<text x="255.9" y="57.7">Cell</text>
<text x="42.6" y="65.3">GND</text>
<text x="142.6" y="62">JSTPH</text>
<text x="250.8" y="62.4">RCR123A</text>
<text x="250.8" y="65.1">LiFePo4 Cell</text>
<text x="211.2" y="71.7" transform="rotate(-90 211.2 71.7)">R9</text>
<text x="216" y="71.7" transform="rotate(-90 216 71.7)">220K</text>
<text x="221.4" y="71.7" transform="rotate(-90 221.4 71.7)">R5</text>
<text x="226.2" y="71.7" transform="rotate(-90 226.2 71.7)">133K</text>
<text x="250.8" y="67.7">(Use with Solar</text>
<text x="250.8" y="70.4">Cell only)</text>
<text x="27.4" y="72.9">GND</text>
<text x="46.2" y="74.7">RESET</text>
<text x="49.7" y="76.7">S1</text>
<text x="147.9" y="72.8">J2</text>
<text x="154.3" y="75.3">Solder</text>
<text x="154.3" y="78">Pads</text>
<text x="183" y="72.4">EN</text>
<text x="60.3" y="82.4">U1</text>
<text x="101" y="83.1" transform="rotate(-90 101 83.1)">VDD</text>
<text x="129.4" y="87.9">V_BATT</text>
<text x="40.1" y="90.7">GND</text>
<text x="45.2" y="93.2">XT1</text>
<text x="45.2" y="95.8">XT2</text>
<text x="144.2" y="90.7">BREAKOUTS</text>
<text x="216.8" y="95.9">JP7</text>
<text x="45.2" y="100.8">AREF</text>
<text x="45.2" y="98.3">A0</text>
<text x="45.2" y="105.9">A4</text>
<text x="45.2" y="103.4">A3</text>
<text x="139.1" y="103.4">D9</text>
<text x="216.5" y="102.7">JP2</text>
<text x="26.9" y="108.5">GND</text>
<text x="45.2" y="111">D9</text>
<text x="45.2" y="113.5">D4_RST</text>
<text x="45.2" y="108.5">D8_CS</text>
<text x="108.1" y="108.5">A5</text>
<text x="108.1" y="113.5">A1</text>
<text x="175.1" y="110.7">V_BATT</text>
<text x="187.4" y="113.5" transform="rotate(-90 187.4 113.5)">EN</text>
<text x="192.4" y="113.5" transform="rotate(-90 192.4 113.5)">D13</text>
<text x="195" y="113.5" transform="rotate(-90 195 113.5)">D12</text>
<text x="197.5" y="113.5" transform="rotate(-90 197.5 113.5)">D11</text>
<text x="200.1" y="113.5" transform="rotate(-90 200.1 113.5)">D10</text>
<text x="202.6" y="113.5" transform="rotate(-90 202.6 113.5)">D9</text>
<text x="205.1" y="113.5" transform="rotate(-90 205.1 113.5)">D6</text>
<text x="207.6" y="113.5" transform="rotate(-90 207.6 113.5)">D5</text>
<text x="210.2" y="113.5" transform="rotate(-90 210.2 113.5)">SCL</text>
<text x="212.7" y="113.5" transform="rotate(-90 212.7 113.5)">SDA</text>
<text x="45.2" y="118.6">D1</text>
<text x="45.2" y="116.1">D3_IRQ</text>
<text x="104.9" y="118.6">MOSI</text>
<text x="108.1" y="116.1">A2</text>
<text x="131.5" y="118.6">GND</text>
<text x="45.2" y="123.7">MISO</text>
<text x="45.2" y="121.2">D0</text>
<text x="106" y="121.2">SCK</text>
<text x="178.2" y="124.5" transform="rotate(-90 178.2 124.5)">VDD</text>
<text x="45.2" y="131.3">D5</text>
<text x="45.2" y="128.8">D2</text>
<text x="135.8" y="128.3" transform="rotate(-90 135.8 128.3)">D13</text>
<text x="180.8" y="126" transform="rotate(-90 180.8 126)">AREF</text>
<text x="184.8" y="129.3" transform="rotate(-90 184.8 129.3)">A0</text>
<text x="187.4" y="129.3" transform="rotate(-90 187.4 129.3)">A1 GND</text>
<text x="189.9" y="129.3" transform="rotate(-90 189.9 129.3)">A2</text>
<text x="192.4" y="129.3" transform="rotate(-90 192.4 129.3)">A3</text>
<text x="195" y="129.3" transform="rotate(-90 195 129.3)">A4</text>
<text x="197.5" y="129.3" transform="rotate(-90 197.5 129.3)">A5</text>
<text x="200.1" y="131.4" transform="rotate(-90 200.1 131.4)">SCK</text>
<text x="207.6" y="129.5" transform="rotate(-90 207.6 129.5)">D0</text>
<text x="210.2" y="129.5" transform="rotate(-90 210.2 129.5)">D1</text>
<text x="45.2" y="133.9">D11</text>
<text x="45.2" y="136.4">D13</text>
<text x="174.2" y="133.5" transform="rotate(-90 174.2 133.5)">RESET</text>
<text x="202.6" y="132.5" transform="rotate(-90 202.6 132.5)">MOSI</text>
<text x="205.1" y="132.5" transform="rotate(-90 205.1 132.5)">MISO</text>
<text x="212.7" y="132" transform="rotate(-90 212.7 132)">DIO1</text>
<text x="45.2" y="141.5">D12</text>
<text x="45.2" y="138.9">D10</text>
<text x="216.3" y="138.3">JP1</text>
<text x="45.2" y="149.1">SDA</text>
<text x="45.2" y="144">D6</text>
<text x="45.2" y="146.6">D7</text>
<text x="128.2" y="146.6" transform="rotate(-90 128.2 146.6)">REDLED</text>
<text x="176.4" y="149.6" transform="rotate(-90 176.4 149.6)">GND</text>
<text x="216.5" y="146.4">JP4</text>
<text x="45.2" y="151.6">SCL</text>
<text x="45.2" y="154.2">D-</text>
<text x="216.5" y="153.5">JP6</text>
<text x="45.2" y="156.7">D+</text>
<text x="131" y="156.7">GND</text>
<text x="174.5" y="158.5">VDD</text>
<text x="40.6" y="167.9">SWDIO</text>
<text x="43.1" y="164.8">SWCLK</text>
<text x="60.4" y="172">ATSAMD21G18A-AUT</text>
<text x="54.6" y="176.7">RESET</text>
<text x="93.4" y="179.5" transform="rotate(-90 93.4 179.5)">VDD</text>
<text x="98" y="197.3">GND</text>
</g>
<g font-size="2.1">
<text x="213.7" y="39.6">2</text>
<text x="218.2" y="39.6">1</text>
<text x="26.4" y="50.8">1</text>
<text x="26.4" y="53.4">2</text>
<text x="86.8" y="49.7">4</text>
<text x="90.7" y="50.8">VDD</text>
<text x="100.1" y="53.4">PROG</text>
<text x="101" y="50.8">VBAT</text>
<text x="109" y="49.7">3</text>
<text x="109" y="52.2">5</text>
<text x="26.4" y="55.9">3</text>
<text x="26.4" y="58.5">4</text>
<text x="86.8" y="54.8">1</text>
<text x="90.7" y="55.9">STAT</text>
<text x="102.1" y="55.9">VSS</text>
<text x="109" y="54.8">2</text>
<text x="165.5" y="54.8">2</text>
<text x="169.9" y="54.8">1</text>
<text x="190.9" y="54.8">1</text>
<text x="190.9" y="57.3">2</text>
<text x="190.9" y="59.9">3</text>
<text x="194.8" y="55.9">IN</text>
<text x="194.8" y="58.5">GND</text>
<text x="200.8" y="55.9">OUT</text>
<text x="208" y="59.9">4</text>
<text x="208" y="54.8">5</text>
<text x="26.4" y="61">5</text>
<text x="146.5" y="64.9">2</text>
<text x="150.8" y="64.9">1</text>
<text x="194.8" y="61">EN</text>
<text x="201.3" y="61">ADJ</text>
<text x="146.5" y="67.5">1</text>
<text x="150.8" y="67.5">2</text>
<text x="46.1" y="82.7">2</text>
<text x="53.1" y="82.7">1</text>
<text x="46.1" y="85.3">4</text>
<text x="53.1" y="85.3">3</text>
<text x="57.7" y="85.3">40</text>
<text x="62.7" y="86.4">RESETN</text>
<text x="79.8" y="86.4">VDDANA</text>
<text x="80.6" y="88.9">VDDIO1</text>
<text x="91.2" y="85.3">6</text>
<text x="91.2" y="87.8">17</text>
<text x="58.8" y="95.4">2</text>
<text x="58.8" y="92.9">1</text>
<text x="62.7" y="94">PA00</text>
<text x="80.6" y="91.4">VDDIO2</text>
<text x="82" y="94">VDDIN</text>
<text x="91.2" y="90.3">36</text>
<text x="91.2" y="92.9">44</text>
<text x="91.2" y="95.4">43</text>
<text x="58.8" y="98">3</text>
<text x="58.8" y="100.5">4</text>
<text x="62.7" y="96.5">PA01</text>
<text x="62.7" y="99.1">PA02</text>
<text x="62.7" y="101.6">PA03</text>
<text x="78" y="96.5">VDDCORE</text>
<text x="184.4" y="96.7" transform="rotate(-90 184.4 96.7)">1</text>
<text x="187" y="96.7" transform="rotate(-90 187 96.7)">2</text>
<text x="189.5" y="96.7" transform="rotate(-90 189.5 96.7)">3</text>
<text x="192.1" y="96.7" transform="rotate(-90 192.1 96.7)">4</text>
<text x="194.6" y="96.7" transform="rotate(-90 194.6 96.7)">5</text>
<text x="197.1" y="96.7" transform="rotate(-90 197.1 96.7)">6</text>
<text x="199.7" y="96.7" transform="rotate(-90 199.7 96.7)">7</text>
<text x="202.2" y="96.7" transform="rotate(-90 202.2 96.7)">8</text>
<text x="204.8" y="96.7" transform="rotate(-90 204.8 96.7)">9</text>
<text x="207.3" y="97.9" transform="rotate(-90 207.3 97.9)">10</text>
<text x="209.8" y="97.7" transform="rotate(-90 209.8 97.7)">11</text>
<text x="212.4" y="97.9" transform="rotate(-90 212.4 97.9)">12</text>
<text x="57.7" y="105.6">10</text>
<text x="58.8" y="103">9</text>
<text x="62.7" y="106.7">PA05</text>
<text x="62.7" y="104.1">PA04</text>
<text x="184.4" y="104.4" transform="rotate(-90 184.4 104.4)">1</text>
<text x="187" y="104.4" transform="rotate(-90 187 104.4)">2</text>
<text x="189.5" y="104.4" transform="rotate(-90 189.5 104.4)">3</text>
<text x="192.1" y="104.4" transform="rotate(-90 192.1 104.4)">4</text>
<text x="194.6" y="104.4" transform="rotate(-90 194.6 104.4)">5</text>
<text x="197.1" y="104.4" transform="rotate(-90 197.1 104.4)">6</text>
<text x="199.7" y="104.4" transform="rotate(-90 199.7 104.4)">7</text>
<text x="202.2" y="104.4" transform="rotate(-90 202.2 104.4)">8</text>
<text x="204.8" y="104.4" transform="rotate(-90 204.8 104.4)">9</text>
<text x="207.3" y="105.5" transform="rotate(-90 207.3 105.5)">10</text>
<text x="209.8" y="105.4" transform="rotate(-90 209.8 105.4)">11</text>
<text x="212.4" y="105.5" transform="rotate(-90 212.4 105.5)">12</text>
<text x="57.7" y="113.2">13</text>
<text x="57.7" y="110.7">12</text>
<text x="57.8" y="108.1">11</text>
<text x="62.7" y="111.8">PA07</text>
<text x="62.7" y="109.2">PA06</text>
<text x="83.4" y="109.2">PB02</text>
<text x="83.4" y="111.8">PB03</text>
<text x="91.2" y="113.2">7</text>
<text x="91.2" y="108.1">47</text>
<text x="91.2" y="110.7">48</text>
<text x="57.7" y="118.3">15</text>
<text x="57.7" y="115.7">14</text>
<text x="62.7" y="114.3">PA08</text>
<text x="62.7" y="119.4">PA10</text>
<text x="62.7" y="116.8">PA09</text>
<text x="83.4" y="114.3">PB08</text>
<text x="83.4" y="119.4">PB10</text>
<text x="83.4" y="116.8">PB09</text>
<text x="91.2" y="118.3">19</text>
<text x="91.2" y="115.7">8</text>
<text x="57.7" y="120.8">16</text>
<text x="57.7" y="123.4">21</text>
<text x="57.7" y="125.9">22</text>
<text x="62.7" y="121.9">PA11</text>
<text x="62.7" y="124.5">PA12</text>
<text x="83.4" y="124.5">PB22</text>
<text x="83.5" y="121.9">PB11</text>
<text x="91.2" y="120.8">20</text>
<text x="91.2" y="123.4">37</text>
<text x="91.2" y="125.9">38</text>
<text x="57.7" y="128.4">23</text>
<text x="57.7" y="130.9">24</text>
<text x="62.7" y="129.5">PA14</text>
<text x="62.7" y="127">PA13</text>
<text x="83.4" y="127">PB23</text>
<text x="57.7" y="136">26</text>
<text x="57.7" y="133.5">25</text>
<text x="62.7" y="132.1">PA15</text>
<text x="62.7" y="137.2">PA17</text>
<text x="62.7" y="134.6">PA16</text>
<text x="57.7" y="143.6">29</text>
<text x="57.7" y="141.1">28</text>
<text x="57.7" y="138.6">27</text>
<text x="62.7" y="142.2">PA19</text>
<text x="62.7" y="139.7">PA18</text>
<text x="174.3" y="141.1" transform="rotate(-90 174.3 141.1)">16</text>
<text x="176.8" y="141.1" transform="rotate(-90 176.8 141.1)">15</text>
<text x="179.4" y="141.1" transform="rotate(-90 179.4 141.1)">14</text>
<text x="181.9" y="141.1" transform="rotate(-90 181.9 141.1)">13</text>
<text x="184.4" y="141.1" transform="rotate(-90 184.4 141.1)">12</text>
<text x="187" y="140.9" transform="rotate(-90 187 140.9)">11</text>
<text x="189.5" y="141.1" transform="rotate(-90 189.5 141.1)">10</text>
<text x="192.1" y="139.9" transform="rotate(-90 192.1 139.9)">9</text>
<text x="194.6" y="139.9" transform="rotate(-90 194.6 139.9)">8</text>
<text x="197.1" y="139.9" transform="rotate(-90 197.1 139.9)">7</text>
<text x="199.7" y="139.9" transform="rotate(-90 199.7 139.9)">6</text>
<text x="202.2" y="139.9" transform="rotate(-90 202.2 139.9)">5</text>
<text x="204.8" y="139.9" transform="rotate(-90 204.8 139.9)">4</text>
<text x="207.3" y="139.9" transform="rotate(-90 207.3 139.9)">3</text>
<text x="209.8" y="139.9" transform="rotate(-90 209.8 139.9)">2</text>
<text x="212.4" y="139.9" transform="rotate(-90 212.4 139.9)">1</text>
<text x="57.7" y="146.2">30</text>
<text x="57.7" y="148.7">31</text>
<text x="62.7" y="144.8">PA20</text>
<text x="62.7" y="147.3">PA21</text>
<text x="62.7" y="149.9">PA22</text>
<text x="184.4" y="148.7" transform="rotate(-90 184.4 148.7)">12</text>
<text x="187" y="148.5" transform="rotate(-90 187 148.5)">11</text>
<text x="189.5" y="148.7" transform="rotate(-90 189.5 148.7)">10</text>
<text x="192.1" y="147.5" transform="rotate(-90 192.1 147.5)">9</text>
<text x="194.6" y="147.5" transform="rotate(-90 194.6 147.5)">8</text>
<text x="197.1" y="147.5" transform="rotate(-90 197.1 147.5)">7</text>
<text x="199.7" y="147.5" transform="rotate(-90 199.7 147.5)">6</text>
<text x="202.2" y="147.5" transform="rotate(-90 202.2 147.5)">5</text>
<text x="204.8" y="147.5" transform="rotate(-90 204.8 147.5)">4</text>
<text x="207.3" y="147.5" transform="rotate(-90 207.3 147.5)">3</text>
<text x="209.8" y="147.5" transform="rotate(-90 209.8 147.5)">2</text>
<text x="212.4" y="147.5" transform="rotate(-90 212.4 147.5)">1</text>
<text x="57.7" y="151.3">32</text>
<text x="57.7" y="153.8">33</text>
<text x="62.7" y="152.4">PA23</text>
<text x="62.7" y="154.9">PA24</text>
<text x="79.5" y="154.9">GNDANA</text>
<text x="91.2" y="153.8">5</text>
<text x="184.4" y="155.2" transform="rotate(-90 184.4 155.2)">1</text>
<text x="187" y="155.2" transform="rotate(-90 187 155.2)">2</text>
<text x="189.5" y="155.2" transform="rotate(-90 189.5 155.2)">3</text>
<text x="192.1" y="155.2" transform="rotate(-90 192.1 155.2)">4</text>
<text x="194.6" y="155.2" transform="rotate(-90 194.6 155.2)">5</text>
<text x="197.1" y="155.2" transform="rotate(-90 197.1 155.2)">6</text>
<text x="199.7" y="155.2" transform="rotate(-90 199.7 155.2)">7</text>
<text x="202.2" y="155.2" transform="rotate(-90 202.2 155.2)">8</text>
<text x="204.8" y="155.2" transform="rotate(-90 204.8 155.2)">9</text>
<text x="57.7" y="156.3">34</text>
<text x="57.7" y="158.9">39</text>
<text x="57.7" y="161.4">41</text>
<text x="62.7" y="157.5">PA25</text>
<text x="62.7" y="160">PA27</text>
<text x="82.6" y="157.5">GND1</text>
<text x="82.6" y="160">GND2</text>
<text x="91.2" y="156.3">18</text>
<text x="91.2" y="158.9">35</text>
<text x="91.2" y="161.4">42</text>
<text x="207.3" y="156.3" transform="rotate(-90 207.3 156.3)">10</text>
<text x="209.8" y="156.2" transform="rotate(-90 209.8 156.2)">11</text>
<text x="212.4" y="156.3" transform="rotate(-90 212.4 156.3)">12</text>
<text x="57.7" y="164">45</text>
<text x="57.7" y="166.5">46</text>
<text x="62.7" y="162.5">PA28</text>
<text x="62.7" y="165.1">PA30</text>
<text x="62.7" y="167.6">PA31</text>
<text x="82.6" y="162.6">GND3</text>
<text x="57.7" y="181.7">10</text>
<text x="58.8" y="184.3">8</text>
<text x="62.7" y="182.8">RESET</text>
<text x="62.7" y="185.4">NC/TDI</text>
<text x="75.6" y="182.8">GNDDTCT</text>
<text x="81.8" y="185.4">KEY</text>
<text x="88.7" y="184.3">7</text>
<text x="88.7" y="181.7">9</text>
<text x="58.8" y="186.8">6</text>
<text x="58.8" y="189.4">4</text>
<text x="58.8" y="191.9">2</text>
<text x="62.7" y="187.9">SWO/TDO</text>
<text x="62.7" y="190.5">SWDCLK/TCK</text>
<text x="81.3" y="190.5">GND</text>
<text x="81.3" y="187.9">GND</text>
<text x="88.7" y="191.9">1</text>
<text x="88.7" y="189.4">3</text>
<text x="88.7" y="186.8">5</text>
<text x="62.7" y="193">SWDIO/TMS</text>
<text x="81.5" y="193">VCC</text>
</g>
<g font-size="2">
<text x="207.5" y="37.6">CUS520,H3F</text>
<text x="215.5" y="43.7">D2</text>
<text x="161.8" y="52.8">CUS520,H3F</text>
<text x="167.3" y="58.9">D1</text>
<text x="141.6" y="70.4" transform="rotate(-90 141.6 70.4)">JST Conn</text>
</g>
<g font-size="1.8">
<text x="43.6" y="41.4">VBUS</text>
<text x="88.3" y="41.2">U3</text>
<text x="92.1" y="46.3">LIPO Charger</text>
<text x="92.8" y="44.4">MCP73831/2</text>
<text x="64.8" y="51.3">CHG</text>
<text x="62.9" y="58.6">ORANGE</text>
<text x="88.3" y="65.3">MCP73831T-2ACI/OT</text>
<text x="90.2" y="62.1">Temp:</text>
<text x="90.2" y="60.2">VDD:</text>
<text x="98.5" y="62.1">-40-85°C</text>
<text x="98.5" y="60.2">3.75-6V</text>
<text x="184.8" y="62.8">GND</text>
<text x="225.4" y="64" transform="rotate(-90 225.4 64)">RE1C002UNTCL</text>
<text x="124.9" y="70.4">GND GND</text>
<text x="25" y="74.2">GND</text>
<text x="35.1" y="74.2">GND</text>
<text x="145.2" y="78">GND</text>
<text x="173.1" y="78">GND</text>
<text x="211.2" y="78">GND</text>
<text x="221.4" y="78">GND</text>
<text x="229" y="78">GND</text>
<text x="236.6" y="78">GND</text>
<text x="246.8" y="78">GND</text>
<text x="114.7" y="93.2">GND</text>
<text x="114.7" y="100.8">GND</text>
<text x="186.6" y="118.4">VBUS</text>
<text x="131.9" y="147.2" transform="rotate(-90 131.9 147.2)">RED</text>
<text x="139.1" y="146.4" transform="rotate(-90 139.1 146.4)">D3</text>
<text x="96.9" y="169.4">GND</text>
</g>
</svg>
